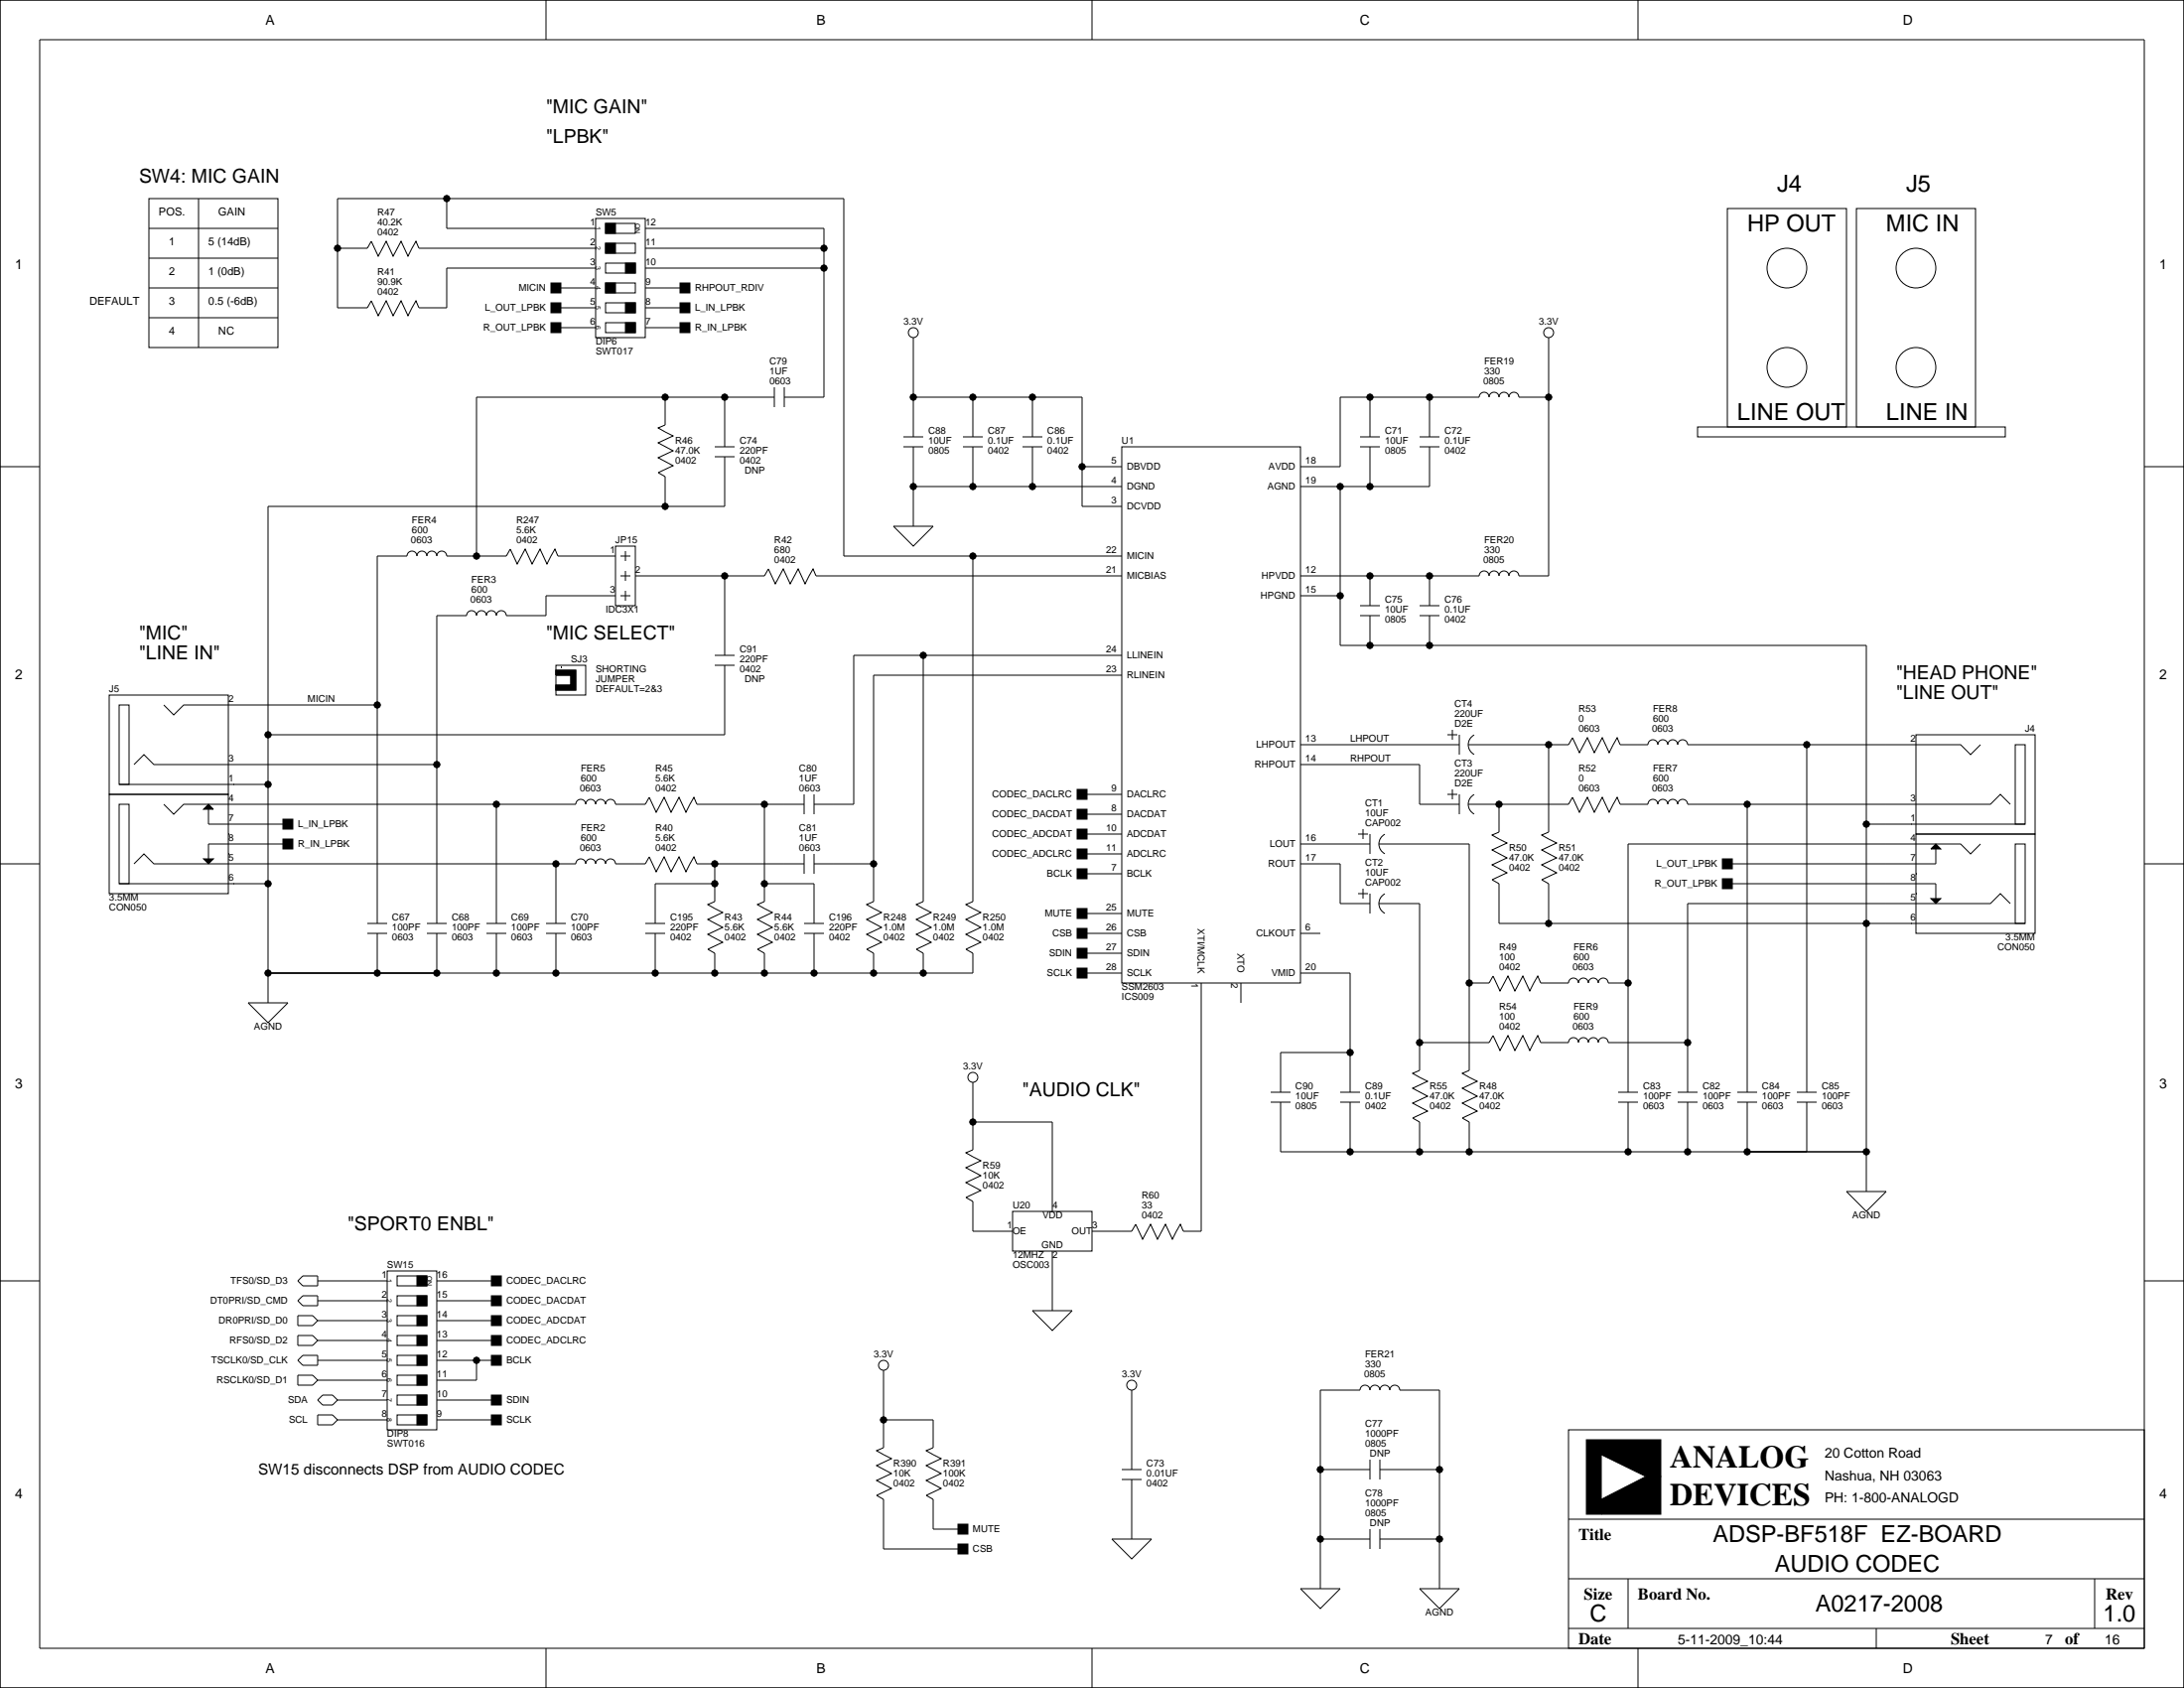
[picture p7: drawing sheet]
<svg xmlns="http://www.w3.org/2000/svg" width="559mm" height="432mm" viewBox="0 0 559 432" stroke-linecap="round" stroke-linejoin="round" font-family="sans-serif">
<g fill="none" stroke="#000" stroke-width=".25">
<path d="M0 0h558.8v431.8h-558.8zM10.2 10.2h538.4v411.4h-538.4zM139.7 0v10.2M279.4 0v10.2M419.1 0v10.2M38.1 50.8h33v38.1h-33zM38.1 58.4h33M50.8 50.8v38.1M114.3 50.8v7.6h38.1M152.4 55.9h12.7v30.5h-12.7zM154.9 57.1h7.7v2.6h-7.7zM165.1 58.4h45.7v43.2h-10.1"/>
<path d="M442 53.3h30.4v55.9h-30.4zM475 53.3h30.5v55.9h-30.5zM38.1 73.7h33M38.1 66h33M86.4 63.5h7.6l1-1.8 1.8 3.8 2-3.8 1.8 3.8 2-3.8 1.8 3.8 2-3.8 .8 1.8h45.2M142.2 78.7h10.2M142.2 73.7h10.2M152.4 68.6h-38.1v10.1h-7.1l-.8-1.7-2 3.8-1.8-3.8-2 3.8-1.8-3.8-2 3.8-1.8-3.8-1 1.7h-7.6v-27.9h129.5v91.4h71.1M154.9 62.2h7.7v2.6h-7.7zM154.9 67.3h7.7v2.5h-7.7zM154.9 72.4h7.7v2.5h-7.7zM154.9 77.5h7.7v2.5h-7.7z"/>
<path d="M165.1 78.7h10.2M165.1 63.5h45.7M165.1 68.6h45.7M165.1 73.7h10.2M38.1 81.3h33M142.2 83.8h10.2M154.9 82.6h7.7v2.5h-7.7zM165.1 83.8h10.2M198.1 99.1v5M200.7 99.1v5M233.7 86.4v25.4M396.2 86.4v60.9h-7.6a1.27 1.27 0 0 0-1.3-1.2 1.27 1.27 0 0 0-1.2 1.2 1.27 1.27 0 0 0-1.3-1.3 1.27 1.27 0 0 0-1.3 1.3 1.27 1.27 0 0 0-1.2-1.2 1.27 1.27 0 0 0-1.3 1.2 1.27 1.27 0 0 0-1.3-1.2 1.27 1.27 0 0 0-1.2 1.2h-45.8"/>
<path d="M0 119.4h10.2M170.2 101.6v7.1l-1.8 .8 3.8 2-3.8 1.8 3.8 2-3.8 1.8 3.8 2-3.8 1.8 1.8 1v7.6M182.9 114.3h5.1M182.9 116.8h5.1M185.4 101.6v12.7M185.4 116.8v12.7h-116.8v127M198.1 101.6h-76.2v40.6M231.1 111.8h5.1M231.1 114.3h5.1M233.7 101.6h43.2v27.9h10.1M233.7 114.3v20.3M246.4 111.8h5.1"/>
<path d="M246.4 114.3h5.1M248.9 101.6v10.2M248.9 114.3v10.2M261.6 111.8h5.1M261.6 114.3h5.1M264.2 101.6v10.2M264.2 114.3v10.2M276.9 119.4h10.1M287 114.3h45.7v137.2h-45.7zM348 111.8h5.1M348 114.3h5.1M350.5 101.6v10.2"/>
<path d="M350.5 114.3v10.2M363.2 111.8h5.1M363.2 114.3h5.1M365.8 114.3v10.2h-33.1M365.8 101.6v10.2M396.2 101.6h-7.6a1.27 1.27 0 0 0-1.3-1.3 1.27 1.27 0 0 0-1.2 1.3 1.27 1.27 0 0 0-1.3-1.3 1.27 1.27 0 0 0-1.3 1.3 1.27 1.27 0 0 0-1.2-1.3 1.27 1.27 0 0 0-1.3 1.3 1.27 1.27 0 0 0-1.3-1.3 1.27 1.27 0 0 0-1.2 1.3h-35.6v17.8h-10.2M434.3 109.2h78.8v2.6h-78.8zM548.6 119.4h10.2M157.5 139.7h5.1v15.2h-5.1zM228.6 134.6h10.2l-5.1 5.1zM233.7 124.5h53.3M342.9 124.5v40.6h134.6v139.7"/>
<path d="M157.5 142.2h-14.8l-.7-1.7-2 3.8-1.8-3.8-2.1 3.8-1.7-3.8-2.1 3.8-1.7-3.8-1.1 1.7h-15.2a1.27 1.27 0 0 0-1.3-1.2 1.27 1.27 0 0 0-1.2 1.2 1.27 1.27 0 0 0-1.3-1.2 1.27 1.27 0 0 0-1.3 1.2 1.27 1.27 0 0 0-1.3-1.2 1.27 1.27 0 0 0-1.2 1.2 1.27 1.27 0 0 0-1.3-1.2 1.27 1.27 0 0 0-1.3 1.2h-7.6v94M157.5 152.4h-17.8v5.1h-10.2a1.27 1.27 0 0 0-1.2-1.3 1.27 1.27 0 0 0-1.3 1.3 1.27 1.27 0 0 0-1.3-1.3 1.27 1.27 0 0 0-1.2 1.3 1.27 1.27 0 0 0-1.3-1.3 1.27 1.27 0 0 0-1.3 1.3 1.27 1.27 0 0 0-1.2-1.3 1.27 1.27 0 0 0-1.3 1.3h-7.6v78.7M158.7 142.2h2.6M158.7 152.4h2.6M158.7 147.3h2.6M160 141v2.5M160 146v2.6M160 151.1v2.6M162.6 147.3h33l1-1.8 1.8 3.9 2-3.9 1.8 3.9 2-3.9 1.8 3.9 2-3.9 .8 1.8h78.2M185.4 147.3v20.3M248.9 142.2v88.4l-1.8 .8 3.9 2-3.9 1.8 3.9 2-3.9 1.8 3.9 2-3.9 1.8 1.8 1v5.1h-180.3M332.7 152.4h10.2"/>
<path d="M348 157.5h5.1M348 154.9h5.1M350.5 147.3v7.6M350.5 157.5v7.6M363.2 157.5h5.1M363.2 154.9h5.1M365.8 147.3v7.6M365.8 157.5v7.6M27.9 177.8h30.5v25.4h-30.5zM142.2 170.2h7.7v7.6h-7.7zM142.2 171.4h5.1v5.1h-5.1v-1.2h3.8v-2.6h-3.8zM143.5 170.7h.1"/>
<path d="M182.9 167.6h5.1M182.9 170.2h5.1M185.4 170.2v17.8h-116.8M236.2 167.6v63l-1.8 .8 3.9 2-3.9 1.8 3.9 2-3.9 1.8 3.9 2-3.9 1.8 1.8 1v5.1M287 172.7h-63.5v57.9l-1.8 .8 3.9 2-3.9 1.8 3.9 2-3.9 1.8 3.9 2-3.9 1.8 1.8 1v5.1M287 167.6h-68.6v38.1h-10.1M30.5 180.3h2.5v20.4h-2.5zM34.3 195.6l2.5-2.6 2.6 2.6h72.4M41.9 180.3l2.5 2.6 2.6-2.6h49.5M332.7 195.6h30.5v10.1h10.2M332.7 190.5h40.7M370.3 188h2.6"/>
<path d="M371.6 186.7v2.5M373.4 188v5M375.7 190.5h25.6l1-1.8 1.8 3.8 2-3.8 1.8 3.8 2.1-3.8 1.7 3.8 2.1-3.8 .7 1.8h7.1a1.27 1.27 0 0 1 1.3-1.3 1.27 1.27 0 0 1 1.3 1.3 1.27 1.27 0 0 1 1.3-1.3 1.27 1.27 0 0 1 1.2 1.3 1.27 1.27 0 0 1 1.3-1.3 1.27 1.27 0 0 1 1.3 1.3 1.27 1.27 0 0 1 1.2-1.3 1.27 1.27 0 0 1 1.3 1.3h69.8l2.6 2.5 2.5-2.5M377.2 188a2.79 2.79 0 0 0 0 5M396.2 190.5v22.4l-1.7 .7 3.8 2-3.8 1.8 3.8 2.1-3.8 1.7 3.8 2.1-3.8 1.7 1.7 1.1v10.1M462.3 190.5v88.9M490.2 188h30.5v25.4h-30.5zM515.6 190.5h2.6v20.3h-2.6zM27.9 203.2h30.5v25.4h-30.5zM30.5 205.7h2.5v20.4h-2.5zM30.5 200.7h38.1M41.9 205.7l2.5 2.6 2.6-2.6h100.3a1.27 1.27 0 0 1 1.3-1.2 1.27 1.27 0 0 1 1.3 1.2 1.27 1.27 0 0 1 1.2-1.2 1.27 1.27 0 0 1 1.3 1.2 1.27 1.27 0 0 1 1.3-1.2 1.27 1.27 0 0 1 1.2 1.2 1.27 1.27 0 0 1 1.3-1.2 1.27 1.27 0 0 1 1.3 1.2h7.6l1-1.7 1.8 3.8 2-3.8 1.8 3.8 2-3.8 1.8 3.8 2-3.8 .8 1.7h27.4"/>
<path d="M53.3 205.7v5.1h20.4M58.4 213.4h.1M58.4 218.4h.1M59.7 200.7h.1M73.7 215.9h-20.4v5.1M127 205.7v30.5M195.6 205.7v24.9l-1.8 .8 3.8 2-3.8 1.8 3.8 2-3.8 1.8 3.8 2-3.8 1.8 1.8 1v5.1M205.7 203.2v5.1M205.7 218.4v5.1M208.3 203.2v5.1M208.3 218.4v5.1M276.9 218.4h10.1"/>
<path d="M276.9 213.4h10.1M276.9 208.3h10.1M276.9 203.2h10.1M332.7 215.9h17.8M347.5 213.4h2.5M348.7 212.1v2.5M350.5 213.4v5M352.8 215.9h23.1v57.9l-1.8 .8 3.9 2-3.9 1.8 3.9 2-3.9 1.8 3.9 2-3.9 1.8 1.8 1v7.6M354.3 213.4a2.79 2.79 0 0 0 0 5M370.3 203.2h2.6M371.6 201.9v2.6M373.4 203.2v5.1"/>
<path d="M375.7 205.7h25.6l1-1.7 1.8 3.8 2-3.8 1.8 3.8 2.1-3.8 1.7 3.8 2.1-3.8 .7 1.7h7.1a1.27 1.27 0 0 1 1.3-1.2 1.27 1.27 0 0 1 1.3 1.2 1.27 1.27 0 0 1 1.2-1.2 1.27 1.27 0 0 1 1.3 1.2 1.27 1.27 0 0 1 1.3-1.2 1.27 1.27 0 0 1 1.3 1.2 1.27 1.27 0 0 1 1.2-1.2 1.27 1.27 0 0 1 1.3 1.2h77.5l2.5-2.5 2.5 2.5M377.2 203.3a2.79 2.79 0 0 0 0 4.9M383.5 205.7v7.2l-1.7 .7 3.8 2-3.8 1.8 3.8 2.1-3.8 1.7 3.8 2.1-3.8 1.7 1.7 1.1v10.1h134.7M447 205.7v73.7M477.5 210.8h40.7M488.9 210.8h.1M490.2 213.4h30.5v25.4h-30.5zM495.3 215.9v5.1h-53.3M506.7 215.9l-2.5 2.5-2.6-2.5h-85v63.5M515.6 215.9h2.6v20.3h-2.6zM0 221h10.2M30.5 226.1h38.1"/>
<path d="M34.3 221l2.5-2.6 2.6 2.6h107.9a1.27 1.27 0 0 1 1.3-1.3 1.27 1.27 0 0 1 1.3 1.3 1.27 1.27 0 0 1 1.2-1.3 1.27 1.27 0 0 1 1.3 1.3 1.27 1.27 0 0 1 1.3-1.3 1.27 1.27 0 0 1 1.2 1.3 1.27 1.27 0 0 1 1.3-1.3 1.27 1.27 0 0 1 1.3 1.3h7.6l1-1.8 1.8 3.8 2-3.8 1.8 3.8 2-3.8 1.8 3.8 2-3.8 .8 1.8h27.4M59.7 226.1h.1M94 236.2h5.1M94 238.8h5.1M96.5 238.8v10.1M109.2 236.2h5.1M109.2 238.8h5.1M111.8 238.8v10.1M124.5 236.2h5M124.5 238.8h5M127 238.8v10.1M139.7 236.2h5.1"/>
<path d="M139.7 238.8h5.1M142.2 221v15.2M142.2 238.8v10.1M165.1 236.2h5.1M165.1 238.8h5.1M167.6 238.8v10.1M182.9 221v9.6l-1.8 .8 3.8 2-3.8 1.8 3.8 2-3.8 1.8 3.8 2-3.8 1.8 1.8 1v5.1M182.9 226.1h-15.3v10.1M195.6 226.1h12.7v10.1M205.7 236.2h5.1M205.7 238.8h5.1M208.3 238.8v10.1"/>
<path d="M208.3 221h15.2M276.9 233.7h10.1M276.9 223.5h10.1M276.9 238.8h10.1M332.7 221h10.2v10.1h7.6M332.7 238.8h5.1M347.5 228.6h2.5M348.7 227.3v2.6M350.5 228.6v5.1M352.8 231.1h10.4v42.7l-1.8 .8 3.9 2-3.9 1.8 3.9 2-3.9 1.8 3.9 2-3.9 1.8 1.8 1v7.6M354.3 228.7a2.79 2.79 0 0 0 0 4.9M442 226.1h53.3v5"/>
<path d="M488.9 236.2h.1M490.2 223.5h.1M490.2 228.6h.1M514.3 231.1l-2.5-2.5-2.5 2.5h-77.5v48.3M548.6 221h10.2M63.5 256.5h10.2l-5.1 5.1zM276.9 248.9h10.1M276.9 243.8h10.1M307.3 251.5v63.5h-4.5l-.8-1.8-2 3.8-1.8-3.8-2 3.8-1.8-3.8-2 3.8-1.8-3.8-1 1.8h-10.2M317.5 251.5v5M332.7 248.9h12.7v30.5M375.9 251.5h5.1l1-1.8 1.8 3.8 2-3.8 1.8 3.8 2-3.8 1.8 3.8 2-3.8 .8 1.8h7.1a1.27 1.27 0 0 1 1.3-1.3 1.27 1.27 0 0 1 1.3 1.3 1.27 1.27 0 0 1 1.2-1.3 1.27 1.27 0 0 1 1.3 1.3 1.27 1.27 0 0 1 1.3-1.3 1.27 1.27 0 0 1 1.2 1.3 1.27 1.27 0 0 1 1.3-1.3 1.27 1.27 0 0 1 1.3 1.3h5.1"/>
<path d="M248.9 276.9v17.2l-1.8 .8 3.9 2-3.9 1.8 3.9 2-3.9 1.8 3.9 2-3.9 1.8 1.8 1v7.7h10.2M325.1 279.4h5.1M342.9 279.4h5.1M345.4 269.2h-17.7v10.2M363.2 266.7h17.8l1-1.8 1.8 3.8 2-3.8 1.8 3.8 2-3.8 1.8 3.8 2-3.8 .8 1.8h7.1a1.27 1.27 0 0 1 1.3-1.3 1.27 1.27 0 0 1 1.3 1.3 1.27 1.27 0 0 1 1.2-1.3 1.27 1.27 0 0 1 1.3 1.3 1.27 1.27 0 0 1 1.3-1.3 1.27 1.27 0 0 1 1.2 1.3 1.27 1.27 0 0 1 1.3-1.3 1.27 1.27 0 0 1 1.3 1.3h20.3M414 279.4h5.1M429.3 279.4h5M444.5 279.4h5.1M459.7 279.4h5.1M248.9 287h20.3v22.9M325.1 281.9h5.1M327.7 281.9v12.7h149.8"/>
<path d="M342.9 281.9h5.1M345.4 281.9v12.7M414 281.9h5.1M416.6 281.9v12.7M429.3 281.9h5M431.8 281.9v12.7M444.5 281.9h5.1M447 281.9v12.7M459.7 281.9h5.1M462.3 281.9v12.7M259.1 309.9h20.3v10.1h-20.3zM472.4 304.8h10.2l-5.1 5.1z"/>
<path d="M0 327.7h10.2M76.2 336.5h3.8l1.3 1.3-1.3 1.3h-3.8zM76.2 327.7l1.3-1.3h3.8v2.5h-3.8zM76.2 332.7l1.3-1.2h3.8v2.5h-3.8zM81.3 327.7h17.8M81.3 332.7h17.8M81.3 337.8h17.8M99.1 325.1h12.7v40.7h-12.7zM101.6 331.5h7.6v2.5h-7.6zM101.6 336.5h7.6v2.6h-7.6zM101.6 326.4h7.6v2.5h-7.6zM111.8 327.7h15.2"/>
<path d="M111.8 332.7h15.2M111.8 337.8h15.2M264.2 335.3h10.1l-5.1 5.1zM269.2 320v15.3M548.6 327.7h10.2M76.2 341.6h3.8l1.3 1.3-1.3 1.3h-3.8zM76.2 351.8h3.8l1.3 1.3-1.3 1.2h-3.8zM76.2 348l1.3-1.3h3.8v2.5h-3.8zM81.3 342.9h17.8M81.3 348h17.8M81.3 353.1h17.8M81.3 358.1l1.2-1.2h2.6l1.3 1.2-1.3 1.3h-2.6z"/>
<path d="M86.4 358.1h12.7M101.6 351.8h7.6v2.5h-7.6zM101.6 356.9h7.6v2.5h-7.6zM101.6 341.6h7.6v2.6h-7.6zM101.6 346.7h7.6v2.5h-7.6zM111.8 342.9h15.2M111.8 348h15.2M111.8 358.1h15.2M121.9 348v5.1h-10.1M226.1 350.5v19.8l-1.8 .8 3.8 2-3.8 1.8 3.8 2-3.8 1.8 3.8 2-3.8 1.8 1.8 1v12.7h20.3M289.6 355.6v20.3M81.3 361.9h3.8l1.3 1.3-1.3 1.3h-3.8z"/>
<path d="M86.4 363.2h12.7M101.6 361.9h7.6v2.6h-7.6zM111.8 363.2h15.2M226.1 363.2h12.7v7.1l-1.8 .8 3.8 2-3.8 1.8 3.8 2-3.8 1.8 3.8 2-3.8 1.8 1.8 1v7.7h7.6M287 375.9h5.1M287 378.5h5.1M289.6 378.5v15.2M337.8 375.9h12.7M350.5 373.4v5.1M353.1 375.9h15.2M353.1 373.4v5.1M401.3 365.8h147.3v55.8h-147.3z"/>
<path d="M284.5 393.7h10.1l-5 5.1zM337.8 393.7h12.7M350.5 391.2v5M353.1 393.7h15.2M353.1 391.2v5M401.3 388.6h147.3M332.7 406.4h10.2l-5.1 5.1zM337.8 406.4v-50.8h10.2a1.27 1.27 0 0 1 1.2-1.3 1.27 1.27 0 0 1 1.3 1.3 1.27 1.27 0 0 1 1.3-1.3 1.27 1.27 0 0 1 1.3 1.3 1.27 1.27 0 0 1 1.2-1.3 1.27 1.27 0 0 1 1.3 1.3 1.27 1.27 0 0 1 1.3-1.3 1.27 1.27 0 0 1 1.2 1.3h10.2v50.8M363.2 406.4h10.2l-5.1 5.1zM401.3 403.9h147.3M401.3 416.6h147.3M416.6 403.9v12.7"/>
<path d="M480.1 416.6v5M535.9 403.9v12.7M139.7 421.6v10.2M279.4 421.6v10.2M419.1 421.6v10.2"/>
<circle cx="114.3" cy="50.8" r=".76"/>
<circle cx="86.4" cy="63.5" r=".76"/>
<circle cx="210.8" cy="68.6" r=".76"/>
<circle cx="210.8" cy="63.5" r=".76"/>
<circle cx="457.2" cy="68.6" r="5.1"/>
<circle cx="490.2" cy="68.6" r="5.1"/>
<circle cx="233.7" cy="85.1" r="1.27"/>
<circle cx="396.2" cy="85.1" r="1.27"/>
<circle cx="457.2" cy="94" r="5.1"/>
<circle cx="490.2" cy="94" r="5.1"/>
<circle cx="170.2" cy="101.6" r=".76"/>
<circle cx="185.4" cy="101.6" r=".76"/>
<circle cx="233.7" cy="101.6" r=".76"/>
<circle cx="248.9" cy="101.6" r=".76"/>
<circle cx="264.2" cy="101.6" r=".76"/>
<circle cx="276.9" cy="119.4" r=".76"/>
<circle cx="350.5" cy="101.6" r=".76"/>
<circle cx="365.8" cy="101.6" r=".76"/>
<circle cx="396.2" cy="101.6" r=".76"/>
<circle cx="170.2" cy="129.5" r=".76"/>
<circle cx="233.7" cy="124.5" r=".76"/>
<circle cx="248.9" cy="124.5" r=".76"/>
<circle cx="264.2" cy="124.5" r=".76"/>
<circle cx="342.9" cy="124.5" r=".76"/>
<circle cx="350.5" cy="124.5" r=".76"/>
<circle cx="121.9" cy="142.2" r=".76"/>
<circle cx="185.4" cy="147.3" r=".76"/>
<circle cx="248.9" cy="142.2" r=".76"/>
<circle cx="342.9" cy="152.4" r=".76"/>
<circle cx="350.5" cy="147.3" r=".76"/>
<circle cx="365.8" cy="147.3" r=".76"/>
<circle cx="236.2" cy="167.6" r=".76"/>
<circle cx="350.5" cy="165.1" r=".76"/>
<circle cx="365.8" cy="165.1" r=".76"/>
<circle cx="68.6" cy="188" r=".76"/>
<circle cx="96.5" cy="180.3" r=".76"/>
<circle cx="111.8" cy="195.6" r=".76"/>
<circle cx="396.2" cy="190.5" r=".76"/>
<circle cx="462.3" cy="190.5" r=".76"/>
<circle cx="68.6" cy="200.7" r=".76"/>
<circle cx="127" cy="205.7" r=".76"/>
<circle cx="195.6" cy="205.7" r=".76"/>
<circle cx="383.5" cy="205.7" r=".76"/>
<circle cx="447" cy="205.7" r=".76"/>
<circle cx="477.5" cy="210.8" r=".76"/>
<circle cx="68.6" cy="226.1" r=".76"/>
<circle cx="142.2" cy="221" r=".76"/>
<circle cx="182.9" cy="226.1" r=".76"/>
<circle cx="182.9" cy="221" r=".76"/>
<circle cx="195.6" cy="226.1" r=".76"/>
<circle cx="223.5" cy="221" r=".76"/>
<circle cx="396.2" cy="236.2" r=".76"/>
<circle cx="477.5" cy="236.2" r=".76"/>
<circle cx="68.6" cy="248.9" r=".76"/>
<circle cx="96.5" cy="248.9" r=".76"/>
<circle cx="111.8" cy="248.9" r=".76"/>
<circle cx="127" cy="248.9" r=".76"/>
<circle cx="142.2" cy="248.9" r=".76"/>
<circle cx="167.6" cy="248.9" r=".76"/>
<circle cx="182.9" cy="248.9" r=".76"/>
<circle cx="195.6" cy="248.9" r=".76"/>
<circle cx="208.3" cy="248.9" r=".76"/>
<circle cx="223.5" cy="248.9" r=".76"/>
<circle cx="236.2" cy="248.9" r=".76"/>
<circle cx="375.9" cy="251.5" r=".76"/>
<circle cx="416.6" cy="251.5" r=".76"/>
<circle cx="248.9" cy="275.6" r="1.27"/>
<circle cx="345.4" cy="269.2" r=".76"/>
<circle cx="363.2" cy="266.7" r=".76"/>
<circle cx="431.8" cy="266.7" r=".76"/>
<circle cx="248.9" cy="287" r=".76"/>
<circle cx="345.4" cy="294.6" r=".76"/>
<circle cx="363.2" cy="294.6" r=".76"/>
<circle cx="375.9" cy="294.6" r=".76"/>
<circle cx="416.6" cy="294.6" r=".76"/>
<circle cx="431.8" cy="294.6" r=".76"/>
<circle cx="447" cy="294.6" r=".76"/>
<circle cx="477.5" cy="294.6" r=".76"/>
<circle cx="121.9" cy="348" r=".76"/>
<circle cx="226.1" cy="349.2" r="1.27"/>
<circle cx="289.6" cy="354.3" r="1.27"/>
<circle cx="226.1" cy="363.2" r=".76"/>
<circle cx="337.8" cy="375.9" r=".76"/>
<circle cx="368.3" cy="375.9" r=".76"/>
<circle cx="337.8" cy="393.7" r=".76"/>
<circle cx="368.3" cy="393.7" r=".76"/>
</g>
<g fill="#000" stroke="#000" stroke-width=".25">
<path d="M154.9 57.1h2.6v2.6h-2.6z" fill-rule="evenodd"/>
<path d="M141 72.4h2.5v2.5h-2.5z" fill-rule="evenodd"/>
<path d="M154.9 62.2h2.6v2.6h-2.6z" fill-rule="evenodd"/>
<path d="M154.9 72.4h2.6v2.5h-2.6z" fill-rule="evenodd"/>
<path d="M160 67.3h2.6v2.5h-2.6z" fill-rule="evenodd"/>
<path d="M174 72.4h2.5v2.5h-2.5z" fill-rule="evenodd"/>
<path d="M141 77.5h2.5v2.5h-2.5z" fill-rule="evenodd"/>
<path d="M141 82.6h2.5v2.5h-2.5z" fill-rule="evenodd"/>
<path d="M160 82.6h2.6v2.5h-2.6z" fill-rule="evenodd"/>
<path d="M160 77.5h2.6v2.5h-2.6z" fill-rule="evenodd"/>
<path d="M174 77.5h2.5v2.5h-2.5z" fill-rule="evenodd"/>
<path d="M174 82.6h2.5v2.5h-2.5z" fill-rule="evenodd"/>
<path d="M142.2 171.4h5.1v5.1h-5.1v-1.2h3.8v-2.6h-3.8z" fill-rule="evenodd"/>
<path d="M52.1 207l1.2-1.3 1.3 1.3z" fill-rule="evenodd"/>
<path d="M72.4 209.5h2.5v2.6h-2.5z" fill-rule="evenodd"/>
<path d="M72.4 214.6h2.5v2.6h-2.5z" fill-rule="evenodd"/>
<path d="M275.6 217.2h2.5v2.5h-2.5z" fill-rule="evenodd"/>
<path d="M275.6 212.1h2.5v2.5h-2.5z" fill-rule="evenodd"/>
<path d="M275.6 207h2.5v2.5h-2.5z" fill-rule="evenodd"/>
<path d="M275.6 201.9h2.5v2.6h-2.5z" fill-rule="evenodd"/>
<path d="M495.3 215.9l1.3 1.3h-2.6z" fill-rule="evenodd"/>
<path d="M52.1 219.7h2.5l-1.3 1.3z" fill-rule="evenodd"/>
<path d="M275.6 232.4h2.5v2.5h-2.5z" fill-rule="evenodd"/>
<path d="M275.6 222.2h2.5v2.6h-2.5z" fill-rule="evenodd"/>
<path d="M440.7 219.7h2.5v2.5h-2.5z" fill-rule="evenodd"/>
<path d="M440.7 224.8h2.5v2.5h-2.5z" fill-rule="evenodd"/>
<path d="M494 229.9h2.6l-1.3 1.2z" fill-rule="evenodd"/>
<path d="M275.6 247.6h2.5v2.6h-2.5z" fill-rule="evenodd"/>
<path d="M275.6 242.6h2.5v2.5h-2.5z" fill-rule="evenodd"/>
<path d="M275.6 237.5h2.5v2.5h-2.5z" fill-rule="evenodd"/>
<path d="M106.7 326.4h2.5v2.5h-2.5z" fill-rule="evenodd"/>
<path d="M106.7 331.5h2.5v2.5h-2.5z" fill-rule="evenodd"/>
<path d="M106.7 336.5h2.5v2.6h-2.5z" fill-rule="evenodd"/>
<path d="M125.7 336.5h2.6v2.6h-2.6z" fill-rule="evenodd"/>
<path d="M125.7 331.5h2.6v2.5h-2.6z" fill-rule="evenodd"/>
<path d="M125.7 326.4h2.6v2.5h-2.6z" fill-rule="evenodd"/>
<path d="M106.7 351.8h2.5v2.5h-2.5z" fill-rule="evenodd"/>
<path d="M106.7 346.7h2.5v2.5h-2.5z" fill-rule="evenodd"/>
<path d="M106.7 341.6h2.5v2.6h-2.5z" fill-rule="evenodd"/>
<path d="M106.7 356.9h2.5v2.5h-2.5z" fill-rule="evenodd"/>
<path d="M125.7 346.7h2.6v2.5h-2.6z" fill-rule="evenodd"/>
<path d="M125.7 341.6h2.6v2.6h-2.6z" fill-rule="evenodd"/>
<path d="M125.7 356.9h2.6v2.5h-2.6z" fill-rule="evenodd"/>
<path d="M106.7 361.9h2.5v2.6h-2.5z" fill-rule="evenodd"/>
<path d="M125.7 361.9h2.6v2.6h-2.6z" fill-rule="evenodd"/>
<path d="M409.7 368.3h15.2v9.4h-3.8l-11.4-5.6z" fill-rule="evenodd"/>
<path d="M405.9 368.3h3.8v19h-3.8z" fill-rule="evenodd"/>
<path d="M245.1 389.9h2.5v2.5h-2.5z" fill-rule="evenodd"/>
<path d="M245.1 395h2.5v2.5h-2.5z" fill-rule="evenodd"/>
<path d="M409.7 383.5l11.4-5.8h3.8v9.6h-15.2z" fill-rule="evenodd"/>
<circle cx="114.3" cy="50.8" r=".76"/>
<circle cx="86.4" cy="63.5" r=".76"/>
<circle cx="210.8" cy="68.6" r=".76"/>
<circle cx="210.8" cy="63.5" r=".76"/>
<circle cx="170.2" cy="101.6" r=".76"/>
<circle cx="185.4" cy="101.6" r=".76"/>
<circle cx="233.7" cy="101.6" r=".76"/>
<circle cx="248.9" cy="101.6" r=".76"/>
<circle cx="264.2" cy="101.6" r=".76"/>
<circle cx="276.9" cy="119.4" r=".76"/>
<circle cx="350.5" cy="101.6" r=".76"/>
<circle cx="365.8" cy="101.6" r=".76"/>
<circle cx="396.2" cy="101.6" r=".76"/>
<circle cx="170.2" cy="129.5" r=".76"/>
<circle cx="233.7" cy="124.5" r=".76"/>
<circle cx="248.9" cy="124.5" r=".76"/>
<circle cx="264.2" cy="124.5" r=".76"/>
<circle cx="342.9" cy="124.5" r=".76"/>
<circle cx="350.5" cy="124.5" r=".76"/>
<circle cx="121.9" cy="142.2" r=".76"/>
<circle cx="185.4" cy="147.3" r=".76"/>
<circle cx="248.9" cy="142.2" r=".76"/>
<circle cx="342.9" cy="152.4" r=".76"/>
<circle cx="350.5" cy="147.3" r=".76"/>
<circle cx="365.8" cy="147.3" r=".76"/>
<circle cx="236.2" cy="167.6" r=".76"/>
<circle cx="350.5" cy="165.1" r=".76"/>
<circle cx="365.8" cy="165.1" r=".76"/>
<circle cx="68.6" cy="188" r=".76"/>
<circle cx="96.5" cy="180.3" r=".76"/>
<circle cx="111.8" cy="195.6" r=".76"/>
<circle cx="396.2" cy="190.5" r=".76"/>
<circle cx="462.3" cy="190.5" r=".76"/>
<circle cx="68.6" cy="200.7" r=".76"/>
<circle cx="127" cy="205.7" r=".76"/>
<circle cx="195.6" cy="205.7" r=".76"/>
<circle cx="383.5" cy="205.7" r=".76"/>
<circle cx="447" cy="205.7" r=".76"/>
<circle cx="477.5" cy="210.8" r=".76"/>
<circle cx="68.6" cy="226.1" r=".76"/>
<circle cx="142.2" cy="221" r=".76"/>
<circle cx="182.9" cy="226.1" r=".76"/>
<circle cx="182.9" cy="221" r=".76"/>
<circle cx="195.6" cy="226.1" r=".76"/>
<circle cx="223.5" cy="221" r=".76"/>
<circle cx="396.2" cy="236.2" r=".76"/>
<circle cx="477.5" cy="236.2" r=".76"/>
<circle cx="68.6" cy="248.9" r=".76"/>
<circle cx="96.5" cy="248.9" r=".76"/>
<circle cx="111.8" cy="248.9" r=".76"/>
<circle cx="127" cy="248.9" r=".76"/>
<circle cx="142.2" cy="248.9" r=".76"/>
<circle cx="167.6" cy="248.9" r=".76"/>
<circle cx="182.9" cy="248.9" r=".76"/>
<circle cx="195.6" cy="248.9" r=".76"/>
<circle cx="208.3" cy="248.9" r=".76"/>
<circle cx="223.5" cy="248.9" r=".76"/>
<circle cx="236.2" cy="248.9" r=".76"/>
<circle cx="375.9" cy="251.5" r=".76"/>
<circle cx="416.6" cy="251.5" r=".76"/>
<circle cx="345.4" cy="269.2" r=".76"/>
<circle cx="363.2" cy="266.7" r=".76"/>
<circle cx="431.8" cy="266.7" r=".76"/>
<circle cx="248.9" cy="287" r=".76"/>
<circle cx="345.4" cy="294.6" r=".76"/>
<circle cx="363.2" cy="294.6" r=".76"/>
<circle cx="375.9" cy="294.6" r=".76"/>
<circle cx="416.6" cy="294.6" r=".76"/>
<circle cx="431.8" cy="294.6" r=".76"/>
<circle cx="447" cy="294.6" r=".76"/>
<circle cx="477.5" cy="294.6" r=".76"/>
<circle cx="121.9" cy="348" r=".76"/>
<circle cx="226.1" cy="363.2" r=".76"/>
<circle cx="337.8" cy="375.9" r=".76"/>
<circle cx="368.3" cy="375.9" r=".76"/>
<circle cx="337.8" cy="393.7" r=".76"/>
<circle cx="368.3" cy="393.7" r=".76"/>
</g>
<g font-size="8.1">
<text x="427.2" y="375.3">ANALOG</text>
<text x="427.2" y="385">DEVICES</text>
</g>
<g font-size="6">
<text x="454.7" y="49">J4</text>
<text x="487.7" y="49">J5</text>
<text x="447" y="59.2">HP OUT</text>
<text x="482.6" y="59.2">MIC IN</text>
<text x="444.5" y="107.4">LINE OUT</text>
<text x="482.6" y="107.4">LINE IN</text>
<text x="438.2" y="394.6">ADSP-BF518F EZ-BOARD</text>
<text x="454.1" y="402.2">AUDIO CODEC</text>
<text x="464.5" y="412.4">A0217-2008</text>
<text x="406.8" y="414.9">C</text>
<text x="538.1" y="414.9">1.0</text>
</g>
<g font-size="4.9">
<text x="139.7" y="29">&quot;MIC GAIN&quot;</text>
<text x="139.7" y="36.6">&quot;LPBK&quot;</text>
<text x="35.6" y="46.8">SW4: MIC GAIN</text>
<text x="35.6" y="163.6">&quot;MIC&quot;</text>
<text x="139.7" y="163.6">&quot;MIC SELECT&quot;</text>
<text x="35.6" y="168.7">&quot;LINE IN&quot;</text>
<text x="485.1" y="173.8">&quot;HEAD PHONE&quot;</text>
<text x="485.1" y="178.9">&quot;LINE OUT&quot;</text>
<text x="261.6" y="280.5">&quot;AUDIO CLK&quot;</text>
<text x="88.9" y="314.8">&quot;SPORT0 ENBL&quot;</text>
</g>
<g font-size="4.2">
<text x="403.9" y="393.9">Title</text>
<text x="405.3" y="409.1">Size</text>
<text x="419.1" y="409.1">Board No.</text>
<text x="538.8" y="409.1">Rev</text>
<text x="403.9" y="420.5">Date</text>
<text x="499.1" y="420.5">Sheet</text>
<text x="528.3" y="420.5">of</text>
</g>
<text font-size="3.9" x="66" y="377.3">SW15 disconnects DSP from AUDIO CODEC</text>
<g font-size="3.5">
<text x="67.9" y="6.3">A</text>
<text x="208.9" y="6.3">B</text>
<text x="348" y="6.3">C</text>
<text x="486.9" y="6.3">D</text>
<text x="3.8" y="68.8">1</text>
<text x="552.5" y="68.8">1</text>
<text x="3.8" y="173.7">2</text>
<text x="552.5" y="173.7">2</text>
<text x="3.8" y="278.3">3</text>
<text x="552.5" y="278.3">3</text>
<text x="466.9" y="372.8">20 Cotton Road</text>
<text x="3.8" y="383.3">4</text>
<text x="466.9" y="378.7">Nashua, NH 03063</text>
<text x="552.5" y="383.3">4</text>
<text x="466.9" y="384.3">PH: 1-800-ANALOGD</text>
<text x="429.3" y="420.6">5-11-2009_10:44</text>
<text x="523.2" y="420.6">7</text>
<text x="538.5" y="420.6">16</text>
<text x="67.9" y="428">A</text>
<text x="208.9" y="428">B</text>
<text x="348" y="428">C</text>
<text x="486.9" y="428">D</text>
</g>
<g font-size="2.8">
<text x="40.6" y="55">POS.</text>
<text x="55.9" y="55">GAIN</text>
<text x="43.2" y="62.7">1</text>
<text x="53.3" y="62.7">5 (14dB)</text>
<text x="43.2" y="70.3">2</text>
<text x="53.3" y="70.3">1 (0dB)</text>
<text x="22.9" y="77.9">DEFAULT</text>
<text x="43.2" y="77.9">3</text>
<text x="53.3" y="77.9">0.5 (-6dB)</text>
<text x="43.2" y="85.5">4</text>
<text x="55.9" y="85.5">NC</text>
</g>
<g font-size="2.5">
<text x="96.5" y="55.1">R47</text>
<text x="96.5" y="57.7">40.2K</text>
<text x="151" y="57.7">1</text>
<text x="152.4" y="55.1">SW5</text>
<text x="165.1" y="57.7">12</text>
<text x="96.5" y="60.2">0402</text>
<text x="151" y="62.8">2</text>
<text x="165.1" y="62.8">11</text>
<text x="96.5" y="70.4">R41</text>
<text x="151" y="67.8">3</text>
<text x="165.1" y="67.8">10</text>
<text x="96.5" y="72.9">90.9K</text>
<text x="96.5" y="75.5">0402</text>
<text x="132.7" y="74.5">MICIN</text>
<text x="151" y="72.9">4</text>
<text x="165.1" y="72.9">9</text>
<text x="177.8" y="74.5">RHPOUT_RDIV</text>
<text x="124.1" y="79.6">L_OUT_LPBK</text>
<text x="151" y="78">5</text>
<text x="151" y="83.1">6</text>
<text x="165.1" y="83.1">7</text>
<text x="165.1" y="78">8</text>
<text x="177.8" y="79.6">L_IN_LPBK</text>
<text x="231.1" y="83.1">3.3V</text>
<text x="393.7" y="83.1">3.3V</text>
<text x="123.6" y="84.7">R_OUT_LPBK</text>
<text x="152.4" y="88.2">DIP6</text>
<text x="177.8" y="84.7">R_IN_LPBK</text>
<text x="152.4" y="90.7">SWT017</text>
<text x="196.8" y="93.2">C79</text>
<text x="196.8" y="95.8">1UF</text>
<text x="379.7" y="93.2">FER19</text>
<text x="379.7" y="95.8">330</text>
<text x="196.8" y="98.3">0603</text>
<text x="379.5" y="98.3">0805</text>
<text x="172.7" y="113.5">R46</text>
<text x="189.2" y="113.6">C74</text>
<text x="237.5" y="111">C88</text>
<text x="237.5" y="113.5">10UF</text>
<text x="252.7" y="113.5">0.1UF</text>
<text x="252.7" y="111">C87</text>
<text x="268" y="113.5">0.1UF</text>
<text x="268" y="111">C86</text>
<text x="287" y="113.6">U1</text>
<text x="354.3" y="111">C71</text>
<text x="354.3" y="113.5">10UF</text>
<text x="369.6" y="113.5">0.1UF</text>
<text x="369.6" y="111">C72</text>
<text x="172.7" y="116.1">47.0K</text>
<text x="172.7" y="118.6">0402</text>
<text x="189.2" y="116.1">220PF</text>
<text x="189.2" y="118.6">0402</text>
<text x="237.5" y="116.1">0805</text>
<text x="252.7" y="116.1">0402</text>
<text x="268" y="116.1">0402</text>
<text x="284.4" y="118.6">5</text>
<text x="334" y="118.6">18</text>
<text x="354.3" y="116.1">0805</text>
<text x="369.6" y="116.1">0402</text>
<text x="190.5" y="121.2">DNP</text>
<text x="284.4" y="123.7">4</text>
<text x="288.3" y="120.3">DBVDD</text>
<text x="288.3" y="125.3">DGND</text>
<text x="324.3" y="125.3">AGND</text>
<text x="324.6" y="120.3">AVDD</text>
<text x="334" y="123.7">19</text>
<text x="284.4" y="128.8">3</text>
<text x="288.3" y="130.4">DCVDD</text>
<text x="105.4" y="133.9">FER4</text>
<text x="105.4" y="136.4">600</text>
<text x="132.1" y="133.9">R247</text>
<text x="132.1" y="136.4">5.6K</text>
<text x="105.2" y="139">0603</text>
<text x="132.1" y="139">0402</text>
<text x="156.1" y="141.5">1</text>
<text x="157.5" y="139">JP15</text>
<text x="198.1" y="139">R42</text>
<text x="198.1" y="141.5">680</text>
<text x="283" y="141.5">22</text>
<text x="288.3" y="143.1">MICIN</text>
<text x="379.7" y="141.5">330</text>
<text x="379.7" y="139">FER20</text>
<text x="120.6" y="149.1">FER3</text>
<text x="162.6" y="146.6">2</text>
<text x="198.1" y="144">0402</text>
<text x="283" y="146.6">21</text>
<text x="288.3" y="148.2">MICBIAS</text>
<text x="322.8" y="148.2">HPVDD</text>
<text x="334" y="146.6">12</text>
<text x="379.5" y="144">0805</text>
<text x="120.4" y="154.2">0603</text>
<text x="120.6" y="151.7">600</text>
<text x="156.1" y="151.7">3</text>
<text x="322.6" y="153.3">HPGND</text>
<text x="334" y="151.7">15</text>
<text x="354.3" y="154.2">C75</text>
<text x="369.6" y="154.2">C76</text>
<text x="154.9" y="156.7">IDC3X1</text>
<text x="354.3" y="159.3">0805</text>
<text x="354.3" y="156.7">10UF</text>
<text x="369.6" y="156.7">0.1UF</text>
<text x="369.6" y="159.3">0402</text>
<text x="189.2" y="166.9">C91</text>
<text x="283" y="166.9">24</text>
<text x="146" y="169.4">SJ3</text>
<text x="152.4" y="172">SHORTING</text>
<text x="189.2" y="169.4">220PF</text>
<text x="189.2" y="172">0402</text>
<text x="283" y="172">23</text>
<text x="288.3" y="168.5">LLINEIN</text>
<text x="288.3" y="173.6">RLINEIN</text>
<text x="27.9" y="177.1">J5</text>
<text x="58.4" y="179.6">2</text>
<text x="78.7" y="179.6">MICIN</text>
<text x="152.4" y="174.5">JUMPER</text>
<text x="152.4" y="177.1">DEFAULT=2&amp;3</text>
<text x="190.5" y="174.5">DNP</text>
<text x="372.1" y="180.9">CT4</text>
<text x="372.1" y="183.4">220UF</text>
<text x="372.1" y="186">D2E</text>
<text x="403.9" y="182.1">R53</text>
<text x="403.9" y="184.7">0</text>
<text x="422.9" y="182.1">FER8</text>
<text x="422.9" y="184.7">600</text>
<text x="321.5" y="191.4">LHPOUT</text>
<text x="334" y="189.8">13</text>
<text x="345.4" y="189.8">LHPOUT</text>
<text x="403.9" y="187.2">0603</text>
<text x="422.7" y="187.2">0603</text>
<text x="488.8" y="189.7">2</text>
<text x="518.1" y="187.2">J4</text>
<text x="58.4" y="194.8">3</text>
<text x="148.6" y="197.4">FER5</text>
<text x="167.6" y="197.4">R45</text>
<text x="204.5" y="197.4">C80</text>
<text x="321" y="196.5">RHPOUT</text>
<text x="334" y="194.8">14</text>
<text x="345.4" y="194.8">RHPOUT</text>
<text x="372.1" y="196.1">CT3</text>
<text x="403.9" y="197.4">R52</text>
<text x="422.9" y="197.4">FER7</text>
<text x="58.4" y="199.9">1</text>
<text x="148.3" y="202.5">0603</text>
<text x="148.6" y="199.9">600</text>
<text x="167.6" y="199.9">5.6K</text>
<text x="167.6" y="202.5">0402</text>
<text x="204.5" y="199.9">1UF</text>
<text x="204.5" y="202.5">0603</text>
<text x="284.4" y="202.5">9</text>
<text x="372.1" y="198.7">220UF</text>
<text x="372.1" y="201.2">D2E</text>
<text x="403.9" y="199.9">0</text>
<text x="403.9" y="202.5">0603</text>
<text x="422.7" y="202.5">0603</text>
<text x="422.9" y="199.9">600</text>
<text x="58.4" y="205">4</text>
<text x="253.9" y="204.1">CODEC_DACLRC</text>
<text x="253.9" y="209.2">CODEC_DACDAT</text>
<text x="284.4" y="207.5">8</text>
<text x="288.3" y="209.2">DACDAT</text>
<text x="288.3" y="204.1">DACLRC</text>
<text x="349.3" y="206.3">CT1</text>
<text x="349.3" y="208.8">10UF</text>
<text x="488.8" y="205">3</text>
<text x="58.4" y="210.1">7</text>
<text x="58.4" y="215.1">8</text>
<text x="76.2" y="211.7">L_IN_LPBK</text>
<text x="148.6" y="212.6">FER2</text>
<text x="148.6" y="215.2">600</text>
<text x="167.6" y="212.6">R40</text>
<text x="167.6" y="215.2">5.6K</text>
<text x="204.5" y="212.6">C81</text>
<text x="204.5" y="215.2">1UF</text>
<text x="253.9" y="214.2">CODEC_ADCDAT</text>
<text x="283" y="212.6">10</text>
<text x="288.3" y="214.2">ADCDAT</text>
<text x="334" y="215.2">16</text>
<text x="349.3" y="211.4">CAP002</text>
<text x="488.8" y="210.1">1</text>
<text x="488.8" y="215.1">4</text>
<text x="58.4" y="220.2">5</text>
<text x="76.2" y="216.8">R_IN_LPBK</text>
<text x="148.3" y="217.7">0603</text>
<text x="167.6" y="217.7">0402</text>
<text x="204.5" y="217.7">0603</text>
<text x="253.9" y="219.3">CODEC_ADCLRC</text>
<text x="283" y="217.7">11</text>
<text x="288.3" y="219.3">ADCLRC</text>
<text x="324.5" y="221.9">ROUT</text>
<text x="324.9" y="216.8">LOUT</text>
<text x="334" y="220.2">17</text>
<text x="349.3" y="221.5">CT2</text>
<text x="386.1" y="217.7">R50</text>
<text x="386.1" y="220.2">47.0K</text>
<text x="398.8" y="217.7">R51</text>
<text x="398.8" y="220.2">47.0K</text>
<text x="423.8" y="221.9">L_OUT_LPBK</text>
<text x="488.8" y="220.2">7</text>
<text x="58.4" y="225.3">6</text>
<text x="267.9" y="224.4">BCLK</text>
<text x="284.4" y="222.8">7</text>
<text x="288.3" y="224.4">BCLK</text>
<text x="349.3" y="224.1">10UF</text>
<text x="349.3" y="226.6">CAP002</text>
<text x="386.1" y="222.8">0402</text>
<text x="398.8" y="222.8">0402</text>
<text x="423.4" y="226.9">R_OUT_LPBK</text>
<text x="488.8" y="225.3">8</text>
<text x="27.9" y="232.9">CON050</text>
<text x="27.9" y="230.4">3.5MM</text>
<text x="283" y="232.9">25</text>
<text x="488.8" y="230.4">5</text>
<text x="100.3" y="235.5">C67</text>
<text x="100.3" y="238">100PF</text>
<text x="115.6" y="235.5">C68</text>
<text x="115.6" y="238">100PF</text>
<text x="130.8" y="235.5">C69</text>
<text x="130.8" y="238">100PF</text>
<text x="146" y="235.5">C70</text>
<text x="146" y="238">100PF</text>
<text x="171.4" y="235.5">C195</text>
<text x="171.4" y="238">220PF</text>
<text x="185.4" y="235.5">R43</text>
<text x="185.4" y="238">5.6K</text>
<text x="198.1" y="235.5">R44</text>
<text x="198.1" y="238">5.6K</text>
<text x="212.1" y="238">220PF</text>
<text x="212.1" y="235.5">C196</text>
<text x="226.1" y="235.5">R248</text>
<text x="226.1" y="238">1.0M</text>
<text x="238.8" y="238">1.0M</text>
<text x="238.8" y="235.5">R249</text>
<text x="251.5" y="235.5">R250</text>
<text x="251.5" y="238">1.0M</text>
<text x="267.3" y="234.6">MUTE</text>
<text x="269.2" y="239.6">CSB</text>
<text x="283" y="238">26</text>
<text x="288.3" y="239.6">CSB</text>
<text x="288.3" y="234.6">MUTE</text>
<text x="306.5" y="237.5" transform="rotate(90 306.5 237.5)">XTI/MCLK</text>
<text x="321.5" y="239.6">CLKOUT</text>
<text x="334" y="238">6</text>
<text x="488.8" y="235.5">6</text>
<text x="100.3" y="240.6">0603</text>
<text x="115.6" y="240.6">0603</text>
<text x="130.8" y="240.6">0603</text>
<text x="146" y="240.6">0603</text>
<text x="171.4" y="240.6">0402</text>
<text x="185.4" y="240.5">0402</text>
<text x="198.1" y="240.5">0402</text>
<text x="212.1" y="240.6">0402</text>
<text x="226.1" y="240.5">0402</text>
<text x="238.8" y="240.5">0402</text>
<text x="251.5" y="240.5">0402</text>
<text x="268.4" y="244.7">SDIN</text>
<text x="283" y="243.1">27</text>
<text x="288.3" y="244.7">SDIN</text>
<text x="316.6" y="243.8" transform="rotate(90 316.6 243.8)">XTO</text>
<text x="383.5" y="243.1">R49</text>
<text x="383.5" y="245.6">100</text>
<text x="402.6" y="243.1">FER6</text>
<text x="402.6" y="245.6">600</text>
<text x="511.1" y="243.1">CON050</text>
<text x="513.2" y="240.6">3.5MM</text>
<text x="267.9" y="249.8">SCLK</text>
<text x="283" y="248.2">28</text>
<text x="288.3" y="249.8">SCLK</text>
<text x="304.8" y="251.5" transform="rotate(90 304.8 251.5)">1</text>
<text x="315" y="251.5" transform="rotate(90 315 251.5)">2</text>
<text x="325.3" y="249.8">VMID</text>
<text x="334" y="248.2">20</text>
<text x="383.5" y="248.2">0402</text>
<text x="402.3" y="248.2">0603</text>
<text x="287" y="255.8">ICS009</text>
<text x="287" y="253.3">SSM2603</text>
<text x="65" y="263.4">AGND</text>
<text x="383.5" y="258.3">R54</text>
<text x="383.5" y="260.9">100</text>
<text x="383.5" y="263.4">0402</text>
<text x="402.3" y="263.4">0603</text>
<text x="402.6" y="258.3">FER9</text>
<text x="402.6" y="260.9">600</text>
<text x="246.4" y="273.6">3.3V</text>
<text x="331.5" y="278.7">C90</text>
<text x="331.5" y="281.2">10UF</text>
<text x="349.3" y="278.7">C89</text>
<text x="349.3" y="281.2">0.1UF</text>
<text x="365.8" y="278.6">R55</text>
<text x="365.8" y="281.2">47.0K</text>
<text x="378.5" y="278.6">R48</text>
<text x="378.5" y="281.2">47.0K</text>
<text x="420.4" y="278.7">C83</text>
<text x="420.4" y="281.2">100PF</text>
<text x="435.6" y="278.7">C82</text>
<text x="435.6" y="281.2">100PF</text>
<text x="450.8" y="278.7">C84</text>
<text x="450.8" y="281.2">100PF</text>
<text x="466.1" y="278.7">C85</text>
<text x="466.1" y="281.2">100PF</text>
<text x="331.5" y="283.7">0805</text>
<text x="349.3" y="283.7">0402</text>
<text x="365.8" y="283.7">0402</text>
<text x="378.5" y="283.7">0402</text>
<text x="420.4" y="283.7">0603</text>
<text x="435.6" y="283.7">0603</text>
<text x="450.8" y="283.7">0603</text>
<text x="466.1" y="283.7">0603</text>
<text x="251.5" y="299">R59</text>
<text x="251.5" y="301.5">10K</text>
<text x="251.5" y="304">0402</text>
<text x="259.1" y="309.1">U20</text>
<text x="266.7" y="311.7">VDD</text>
<text x="269.2" y="309.1">4</text>
<text x="292.1" y="306.6">R60</text>
<text x="292.1" y="309.1">33</text>
<text x="292.1" y="311.7">0402</text>
<text x="474" y="311.7">AGND</text>
<text x="257.7" y="314.2">1</text>
<text x="259.1" y="315.8">OE</text>
<text x="274.2" y="315.8">OUT</text>
<text x="279.4" y="314.2">3</text>
<text x="259.1" y="321.8">12MHZ</text>
<text x="266.5" y="319.3">GND</text>
<text x="269.2" y="321.8">2</text>
<text x="59" y="328.5">TFS0/SD_D3</text>
<text x="97.7" y="326.9">1</text>
<text x="99.1" y="324.4">SW15</text>
<text x="111.8" y="326.9">16</text>
<text x="129.5" y="328.5">CODEC_DACLRC</text>
<text x="259.1" y="324.4">OSC003</text>
<text x="53.8" y="333.6">DT0PRI/SD_CMD</text>
<text x="97.7" y="332">2</text>
<text x="111.8" y="332">15</text>
<text x="129.5" y="333.6">CODEC_DACDAT</text>
<text x="56" y="338.7">DR0PRI/SD_D0</text>
<text x="97.7" y="337.1">3</text>
<text x="111.8" y="337.1">14</text>
<text x="129.5" y="338.7">CODEC_ADCDAT</text>
<text x="58.7" y="343.8">RFS0/SD_D2</text>
<text x="97.7" y="342.2">4</text>
<text x="97.7" y="347.2">5</text>
<text x="111.8" y="347.2">12</text>
<text x="111.8" y="342.2">13</text>
<text x="129.5" y="343.8">CODEC_ADCLRC</text>
<text x="223.5" y="347.2">3.3V</text>
<text x="349.3" y="347.2">FER21</text>
<text x="54" y="348.9">TSCLK0/SD_CLK</text>
<text x="55.4" y="353.9">RSCLK0/SD_D1</text>
<text x="97.7" y="352.3">6</text>
<text x="111.8" y="352.3">11</text>
<text x="129.5" y="348.9">BCLK</text>
<text x="287" y="352.3">3.3V</text>
<text x="349" y="352.3">0805</text>
<text x="349.3" y="349.8">330</text>
<text x="73.7" y="359">SDA</text>
<text x="97.7" y="357.4">7</text>
<text x="111.8" y="357.4">10</text>
<text x="129.5" y="359">SDIN</text>
<text x="73.9" y="364.1">SCL</text>
<text x="97.7" y="362.5">8</text>
<text x="111.8" y="362.5">9</text>
<text x="129.5" y="364.1">SCLK</text>
<text x="349.3" y="365">C77</text>
<text x="99.1" y="367.6">DIP8</text>
<text x="99.1" y="370.1">SWT016</text>
<text x="349.3" y="367.6">1000PF</text>
<text x="349.3" y="370.1">0805</text>
<text x="228.6" y="375.2">R390</text>
<text x="228.6" y="377.7">10K</text>
<text x="241.3" y="377.7">100K</text>
<text x="241.3" y="375.2">R391</text>
<text x="293.4" y="375.2">C73</text>
<text x="293.4" y="377.7">0.01UF</text>
<text x="350.5" y="372.6">DNP</text>
<text x="228.6" y="380.2">0402</text>
<text x="241.3" y="380.2">0402</text>
<text x="293.4" y="380.3">0402</text>
<text x="349.3" y="382.8">C78</text>
<text x="349.3" y="385.3">1000PF</text>
<text x="349.3" y="387.9">0805</text>
<text x="248.9" y="392">MUTE</text>
<text x="350.5" y="390.4">DNP</text>
<text x="248.9" y="397.1">CSB</text>
<text x="364.7" y="413.3">AGND</text>
</g>
<g font-size="1.8">
<text x="152.4" y="57.9" transform="rotate(90 152.4 57.9)">1</text>
<text x="162.6" y="57.1" transform="rotate(90 162.6 57.1)">ON</text>
<text x="152.4" y="63" transform="rotate(90 152.4 63)">2</text>
<text x="152.4" y="68.1" transform="rotate(90 152.4 68.1)">3</text>
<text x="152.4" y="73.2" transform="rotate(90 152.4 73.2)">4</text>
<text x="152.4" y="78.2" transform="rotate(90 152.4 78.2)">5</text>
<text x="152.4" y="83.3" transform="rotate(90 152.4 83.3)">6</text>
<text x="99.1" y="327.2" transform="rotate(90 99.1 327.2)">1</text>
<text x="109.2" y="326.3" transform="rotate(90 109.2 326.3)">ON</text>
<text x="99.1" y="332.2" transform="rotate(90 99.1 332.2)">2</text>
<text x="99.1" y="337.3" transform="rotate(90 99.1 337.3)">3</text>
<text x="99.1" y="342.4" transform="rotate(90 99.1 342.4)">4</text>
<text x="99.1" y="347.5" transform="rotate(90 99.1 347.5)">5</text>
<text x="99.1" y="352.6" transform="rotate(90 99.1 352.6)">6</text>
<text x="99.1" y="357.6" transform="rotate(90 99.1 357.6)">7</text>
<text x="99.1" y="362.7" transform="rotate(90 99.1 362.7)">8</text>
</g>
</svg>
